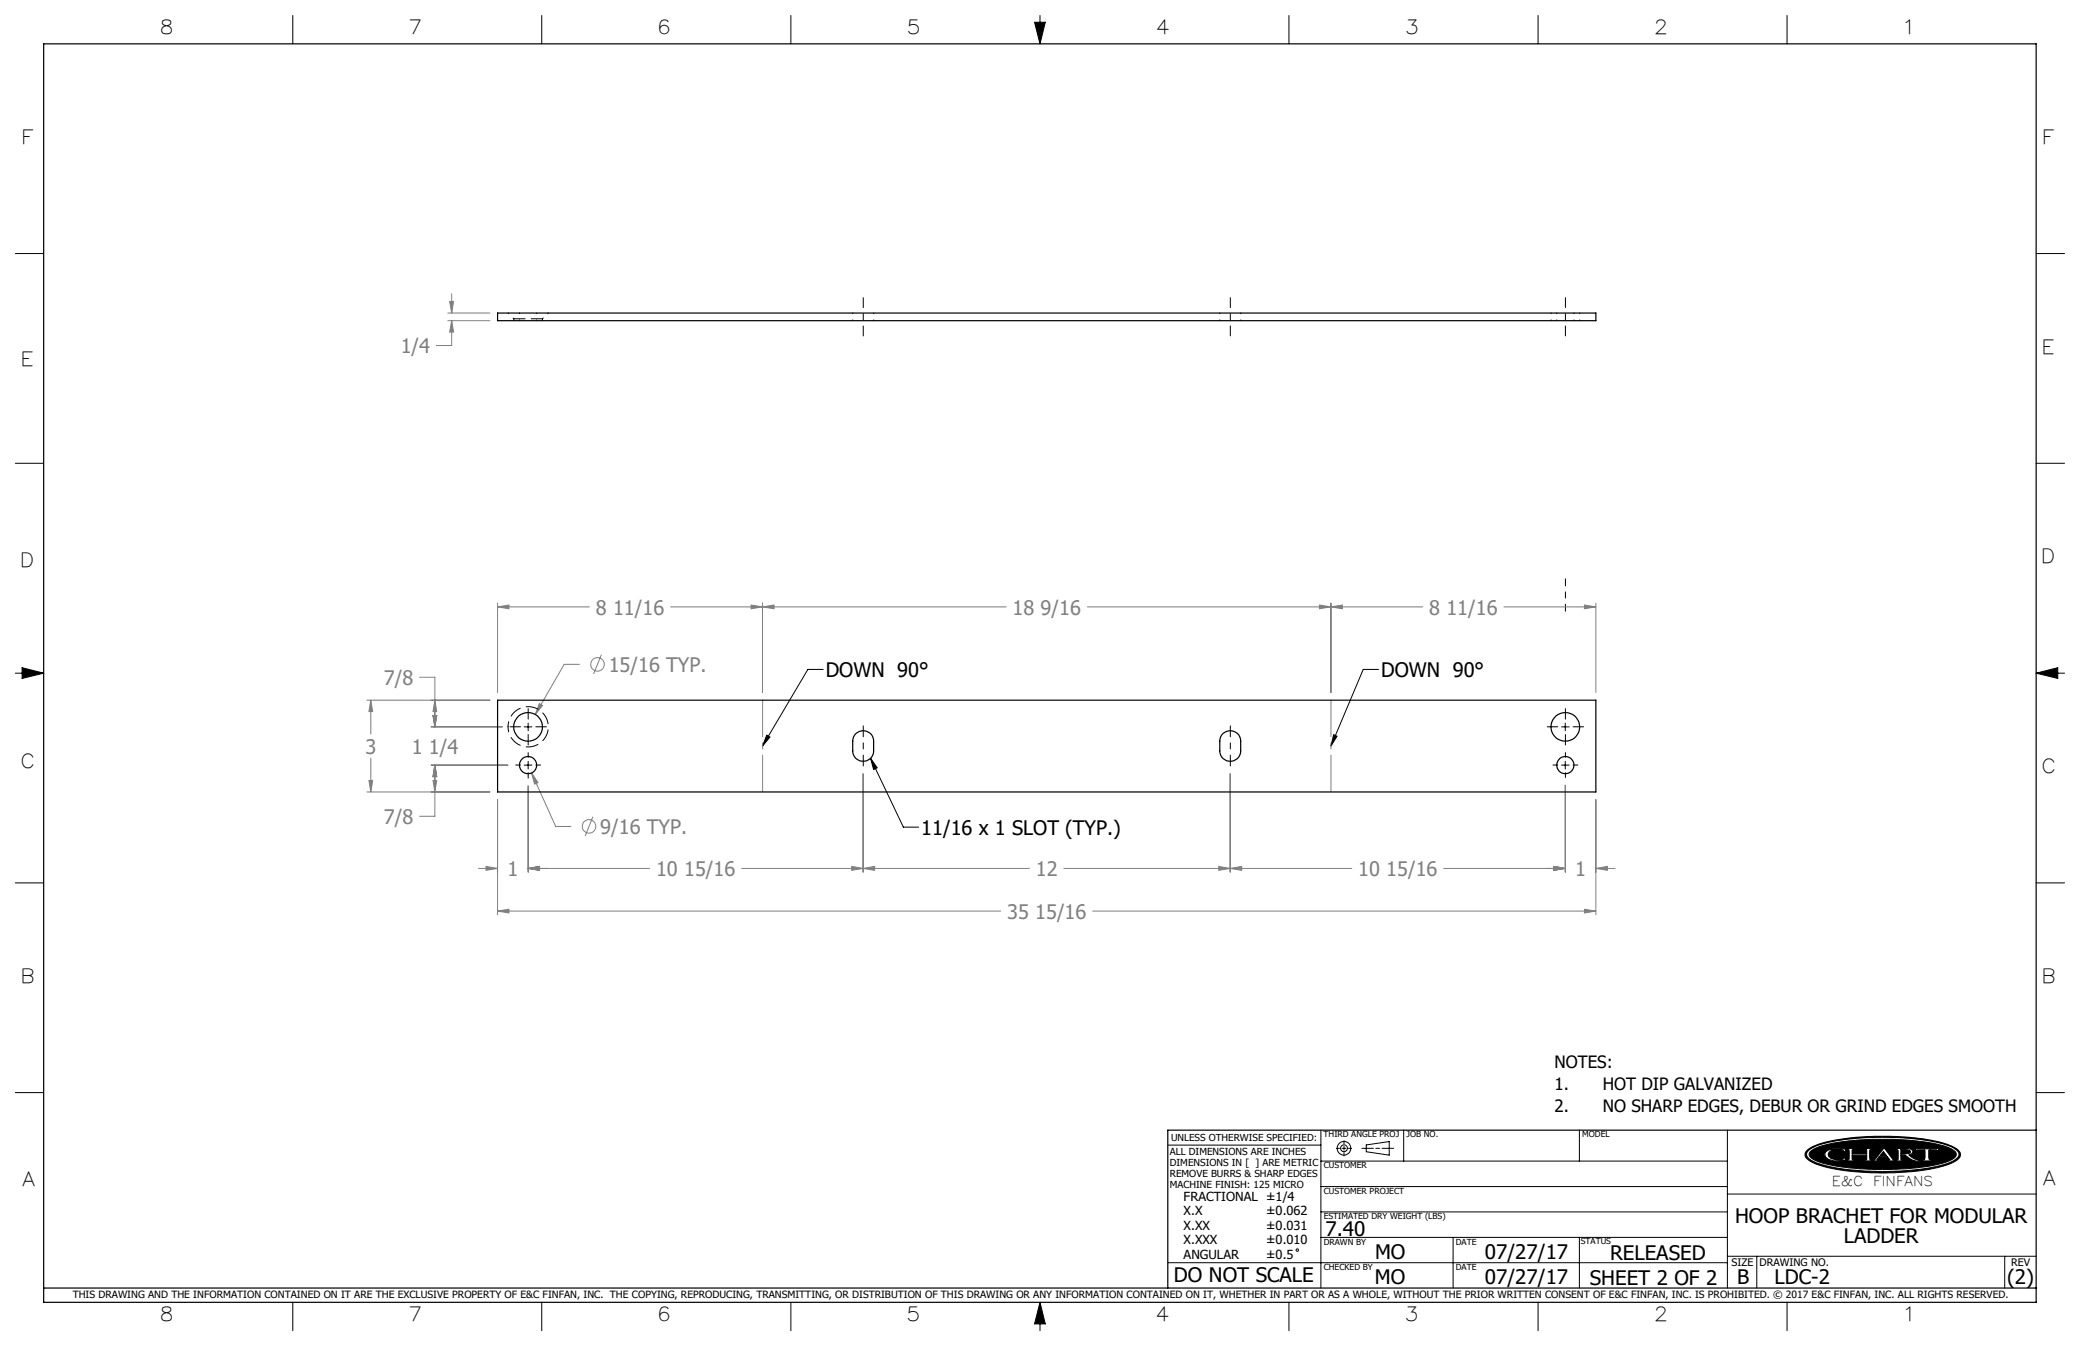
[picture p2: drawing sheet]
<svg xmlns="http://www.w3.org/2000/svg" width="432mm" height="279mm" viewBox="0 0 432 279" stroke-linecap="round" stroke-linejoin="round" font-family="sans-serif">
<g fill="none" stroke="#000" stroke-width=".21">
<path d="M60.8 3.2v5.9M112.5 3.2v5.9M164.2 3.2v5.9M214.8 4.6h2.2l-1.1 4.5zM215.9 3.2v5.9M267.6 3.2v5.9M319.3 3.2v5.9M371 3.2v5.9M3.2 52.6h5.9M422.7 52.6h5.9M3.2 96.2h5.9M422.7 96.2h5.9"/>
<path d="M3.2 139.7h5.9M4.6 138.6l4.5 1.1-4.5 1.1zM170.9 139h-3.2l-9.4 15.9M286.2 139h-3.2l-6.7 15.9M422.7 139.7h5.9M422.7 139.7l4.5-1.1v2.2zM108.8 150.9h1.6M108.8 158.8h1.6M109.6 150.1v1.6M109.6 158v1.6M159.2 152.6l.6 .4-1.5 1.9zM180.7 157.4l6.8 14.3h3.2"/>
<path d="M180.7 157.4l1.4 2-.7 .3zM276.9 152.5l.7 .3-1.3 2.1zM324.2 150.9h1.6M324.2 158.8h1.6M324.9 150.1v1.6M324.9 158v1.6M3.2 183.3h5.9M422.7 183.3h5.9M3.2 226.8h5.9M242.4 237.7h31.8M274.2 234.6v32.8M277.4 238.4h.7"/>
<path d="M278.6 238.4h.8M279 236.8v.7M279 238v.8M279 239.3v.6M279.9 238.4h.7M282.7 238.4h2.4M283.6 237.7l4.8-.7v2.8l-4.8-.7zM285.6 238.4h.8M286.9 238.4h2.4M291.4 234.6v6.4M327.9 234.6v6.4M358.6 234.6v32.8"/>
<path d="M375.3 238.7a16.2 16.2 0 0 1 7.4-2.3 55.4 55.4 0 0 1 21.3 1.1l1.4 .6a1.73 1.73 0 0 1 1.5 2 7.1 7.1 0 0 1-4.3 2.2 56 56 0 0 1-24.6-.3 5 5 0 0 1-3.2-2l-.1-.1a1.17 1.17 0 0 1 .6-1.2zM375.4 238.9a12.8 12.8 0 0 1 6.4-2.2 59.4 59.4 0 0 1 21.7 .8 4.5 4.5 0 0 1 3.1 1.9 1.7 1.7 0 0 1-1.3 1.7 34.9 34.9 0 0 1-12.8 2l-2.2 .1a39.2 39.2 0 0 1-13.6-2l-.7-.3a1.2 1.2 0 0 1-.6-2zM375.8 239a15.4 15.4 0 0 1 7.6-2.1l3.6-.3 3.3-.1a44.5 44.5 0 0 1 14.2 1.7l.8 .4a1.03 1.03 0 0 1 .8 1 1.03 1.03 0 0 1-.8 1 25.5 25.5 0 0 1-9.5 2l-7.7 .1a33.6 33.6 0 0 1-11.3-1.9l-.8-.5a.79 .79 0 0 1-.2-1.3zM379 239.1a5 5 0 0 1 3.5-.6h.7v.2l-.2 .4-.6-.4a3.1 3.1 0 0 0-2.7 .4l-.2 .5 .2 .5a3.1 3.1 0 0 0 2.8 .5l.4-.3h.3l-.2 .5-.7 .1a3.6 3.6 0 0 1-3.3-.8l-.2-.6zM383.5 238.4h1.6v.2l-.6 .1v.8h3v-.8l-.5-.1v-.2h1.5v.2l-.3 .1-.1 .4 .1 1.5v.1l.3 .1v.2h-1.5v-.2h.4l.1-.2v-.8h-3v.8l.6 .2v.2h-1.6v-.2l.3-.1 .1-.1v-1.5v-.4l-.4-.1zM391 239l.6 .9h-1.3zM391 238.4h.3l1.7 2.3 .5 .1v.2h-1.6v-.2l.4-.1-.5-.6h-1.7l-.5 .7h.6v.2h-1.5v-.2l.5-.1zM393.6 238.4h2.3l.9 .2 .3 .4-.2 .5-.7 .2 1.2 .9 1.1 .2v.2a4.2 4.2 0 0 1-2.9-1.1l-1-.1v.9l.6 .1v.2h-1.6v-.2h.3l.2-.2v-1.8l-.5-.2zM394.6 238.6l1.8 .2 .2 .3-.2 .3-1.8 .1zM397.9 238.3l1 .2 3.7-.1-.3 .5h-.2l-.1-.2h-1.6l.1 1.9 .6 .2v.2h-2.2v-.2l.7-.2v-1.8l-1.6-.1-.2 .2h-.3zM402.1 238.9h.1M422.7 226.8h5.9"/>
<path d="M274.2 256.9h84.4M274.2 251.6h84.4M274.2 246.3h84.4M274.2 241h84.4M301.7 256.9v10.5M327.9 256.9v10.5M358.6 247.9h64.1M60.8 270.3v5.9M112.5 270.3v5.9M164.2 270.3v5.9M215.9 270.3v5.9M215.9 270.3l1.1 4.5h-2.2z"/>
<path d="M242.4 262.1h116.2M267.6 270.3v5.9M319.3 270.3v5.9M358.6 260.8h64.1M364.7 260.8v6.6M371 270.3v5.9M416.2 260.8v6.6"/>
<circle cx="279" cy="238.4" r=".71"/>
<circle cx="279" cy="238.4" r="1.41"/>
<circle cx="269.3" cy="259.5" r=".25"/>
</g>
<path d="M9.1 9.1h413.6v261.2h-413.6zM422.7 234.6h-180.3v32.8M9.1 267.4h413.6" fill="none" stroke="#000" stroke-width=".25"/>
<g fill="#000">
<path d="M383.5 238.4v.2h.3l.1 .2v1.8l-.1 .1-.3 .1v.2h1.6v-.2l-.6-.2v-.8h3v.9l-.5 .1v.2h1.5v-.2l-.3-.1-.1-.2v-1.6l.1-.3h.3v-.2h-1.5v.2l.5 .1v.8h-3v-.8l.6-.1v-.2zM391 238.4l-1.8 2.3-.5 .1v.2h1.5v-.2h-.6l.5-.7h1.7l.5 .6-.4 .1v.2h1.6v-.2l-.5-.1-1.7-2.3zM393.6 238.4v.2l.5 .2v1.8l-.2 .2h-.3v.2h1.6v-.2l-.6-.1v-.9l1.1 .1a3.2 3.2 0 0 0 2.8 1.1v-.2a3.4 3.4 0 0 1-2.3-1.1 .68 .68 0 0 0 .8-.2 .68 .68 0 0 0 0-.8l-.7-.3zM397.9 238.3l-.4 .6h.3l.2-.2 1.6 .1v1.8l-.2 .2h-.5v.2h2.2v-.2h-.5l-.2-.3v-1.7l1.6-.1 .1 .2h.2l.3-.5-4 .1zM375.8 239a14 14 0 0 1 6.9-2l6.1-.5h5l4.8 .4a16.3 16.3 0 0 1 7.2 2 .96 .96 0 0 1-.4 1.7 24.9 24.9 0 0 1-10.1 2l-6.5 .1-3.8-.2a21.2 21.2 0 0 1-8.8-2l-.4-.3-.2-.5zM379.1 239a1.04 1.04 0 0 0 .7 1.7 7 7 0 0 0 3.2 .1l.2-.5h-.3l-.5 .4a2.56 2.56 0 0 1-2.8-.8 1.28 1.28 0 0 1 1.4-1.3h.2a1.49 1.49 0 0 1 1.4 .2l.4 .3 .2-.6h-.6a4.7 4.7 0 0 0-3.5 .5zM375.3 238.7a19 19 0 0 1 8.8-2.5l4.1-.3h4.8a33.1 33.1 0 0 1 12.7 2.3l.2 .1a1.36 1.36 0 0 1 .9 2 9.1 9.1 0 0 1-5.1 2.2l-.4 .1a58.1 58.1 0 0 1-23.1-.6 5.6 5.6 0 0 1-3.4-1.9v-.8zM375.3 238.9a1.14 1.14 0 0 0 .6 1.9 24.5 24.5 0 0 0 9.8 2.2l4.1 .2 3.7-.1a33.7 33.7 0 0 0 11.9-2.1l.4-.2a1.19 1.19 0 0 0 .9-1.2 1.19 1.19 0 0 0-.9-1.1 21.6 21.6 0 0 0-8.8-2.1l-5.1-.3-4.7 .1a30.2 30.2 0 0 0-11.1 2.1z" fill-rule="evenodd"/>
<path d="M215.9 270.3l-1.1 4.5h2.2zM214.8 4.6h2.2l-1.1 4.5zM4.6 138.6l4.5 1.1-4.5 1.1zM422.7 139.7l4.5-1.1v2.2zM391 239l-.7 .9h1.3zM394.6 238.6v.9l1.7-.1a.38 .38 0 0 0 .3-.4 .38 .38 0 0 0-.5-.3z" fill-rule="evenodd"/>
</g>
<g fill="none" stroke="#808080" stroke-width=".21">
<path d="M93 66.6h8.7M93 65h8.7M93.3 62.6h.9l-.4 2.4zM93.8 66.6l.4 2.3h-.9zM93.8 66.6v5.1h-3.2M93.8 61v4M103.3 126l2.4-.4v.8zM103.3 125.2v18.6M103.3 126h19.1M120.3 137.9h-3.2l-6 10.4M124.8 135.9l-1.6 4M139.2 126h69.7"/>
<path d="M155.9 125.6l2.4 .4-2.4 .4zM158.3 126l2.4-.4v.8zM158.3 125.2v18.6M225.7 126h69.7M273.9 125.6l2.4 .4-2.4 .4zM276.3 126l2.4-.4v.8zM276.3 125.2v18.6M312.2 126h19.1M328.9 125.6l2.4 .4-2.4 .4zM331.3 125.2v18.6M76.2 145.3h25.5M77 145.3l.4 2.4h-.8z"/>
<path d="M77 145.3v7.1M77 157.4v7M87.1 140.6h3.2v10.3M89.5 150.9h14.8M89.5 158.8h15.9M89.9 148.5h.8l-.4 2.4zM90.3 145.3l.4 2.4h-.8zM90.3 158.8l.4 2.4h-.8zM90.3 158.8v10.6h-3.2M112 146l.6 .4-1.5 1.9zM76.2 164.4h25.5M76.6 162h.8l-.4 2.4z"/>
<path d="M89.9 162h.8l-.4 2.4zM100.9 179.8l2.4 .5-2.4 .4zM103.3 166v23.9M109.6 163.1v17.9M110.3 160.4l1.4 2.1-.7 .3zM110.3 160.4l5.1 11.2h3.1M123.1 169.5l-1.6 4.1M176.8 179.8l2.4 .5-2.4 .4zM179.2 160.6v20.4M253 179.8l2.4 .5-2.4 .4zM255.4 160.6v20.4M322.6 179.8l2.3 .5-2.3 .4z"/>
<path d="M324.9 163v18M331.3 166v23.9M99.3 180.3h4M103.3 189.1l2.4-.4v.8zM103.3 189.1h104.5M109.6 180.3l2.4-.5v.9zM109.6 180.3h25.3M154 180.3h59.7M179.2 180.3l2.4-.5v.9zM220.8 180.3h59.8M226.8 189.1h104.5M255.4 180.3l2.4-.5v.9z"/>
<path d="M299.7 180.3h25.2M328.9 188.7l2.4 .4-2.4 .4zM331.3 180.3l2.4-.5v.9zM331.3 180.3h4"/>
<circle cx="124" cy="137.9" r="1.41"/>
<circle cx="122.3" cy="171.5" r="1.4"/>
</g>
<path d="M325 120.1v6.8" fill="none" stroke="#000" stroke-width=".21" stroke-dasharray="15.2 1.3 1.3 1.3" stroke-dashoffset="13.8"/>
<path d="M179.2 69.7v-7.9M255.4 69.7v-7.9M325 69.7v-7.9" fill="none" stroke="#000" stroke-width=".21" stroke-dasharray="15.2 1.3 1.3 1.3" stroke-dashoffset="13.2"/>
<g fill="none" stroke="#000" stroke-width=".21" stroke-dasharray="15.2 1.3 1.3 1.3">
<path d="M108.1 150.9h-2.2M108.1 158.8h-1M109.6 149.3v-2.2M109.6 152.5v2.1M109.6 157.2v-1M111.2 150.9h2.2M111.2 158.8h1M323.4 150.9h-2.2M323.4 158.8h-1M325 149.3v-2.2M325 152.5v2.1M325 157.2v-1"/>
<path d="M326.6 150.9h2.1M326.6 158.8h1M109.6 160.4v1.1M325 160.4v1"/>
</g>
<path d="M179.2 150.7v8.3M255.4 150.7v8.3" fill="none" stroke="#000" stroke-width=".21" stroke-dasharray="15.2 1.3 1.3 1.3" stroke-dashoffset="13"/>
<path d="M158.3 145.3v19.1M276.3 145.3v19.1" fill="none" stroke="#808080" stroke-width=".21" stroke-dasharray="15.2 1.3 1.3 1.3" stroke-dashoffset="7.6"/>
<path d="M276.9 152.5l.7 .3-1.3 2.1zM159.2 152.6l.6 .4-1.5 1.9zM180.7 157.4l1.4 2-.7 .3z" fill="#000"/>
<path d="M112 146l-.9 2.3 1.5-1.9zM110.3 160.4l.7 2.4 .7-.3zM103.3 189.1l2.4-.4v.8zM328.9 188.7l2.4 .4-2.4 .4zM100.9 179.8l2.4 .5-2.4 .4zM109.6 180.3l2.4-.5v.9zM109.6 180.3l2.4-.5v.9zM176.8 179.8l2.4 .5-2.4 .4zM179.2 180.3l2.4-.5v.9zM253 179.8l2.4 .5-2.4 .4zM103.3 126l2.4-.4v.8zM155.9 125.6l2.4 .4-2.4 .4zM276.3 126l2.4-.4v.8zM328.9 125.6l2.4 .4-2.4 .4zM273.9 125.6l2.4 .4-2.4 .4zM158.3 126l2.4-.4v.8zM255.4 180.3l2.4-.5v.9zM322.6 179.8l2.3 .5-2.3 .4zM322.6 179.8l2.3 .5-2.3 .4zM331.3 180.3l2.4-.5v.9zM89.9 148.5h.8l-.4 2.4zM90.3 145.3l.4 2.4h-.8zM90.3 158.8l.4 2.4h-.8zM89.9 162h.8l-.4 2.4zM77 145.3l.4 2.4h-.8zM76.6 162h.8l-.4 2.4zM89.9 148.5h.8l-.4 2.4zM90.3 158.8l.4 2.4h-.8zM93.8 66.6l.4 2.3h-.9zM93.3 62.6h.9l-.4 2.4z" fill="#808080"/>
<path d="M105.5 150.9a4.2 4.2 0 0 1 6.1-3.8 4.2 4.2 0 0 1 .5 7.2 4.2 4.2 0 0 1-6.6-2.8v-.6" fill="none" stroke="#000" stroke-width=".21" stroke-dasharray="2.5 1.3" stroke-dashoffset="1.5"/>
<g fill="none" stroke="#000" stroke-width=".25">
<path d="M103.3 65h228v1.6h-228zM103.3 145.3h228v19.1h-228zM177.7 152.2a2.19 2.19 0 0 1 2.4-.3 2.19 2.19 0 0 1 1.3 1.9 4.3 4.3 0 0 1-.4 3.3 2.17 2.17 0 0 1-2.5 .8 2.17 2.17 0 0 1-1.5-2 4.5 4.5 0 0 1 .4-3.3zM253.9 152.2a2.19 2.19 0 0 1 2.4-.3 2.19 2.19 0 0 1 1.3 1.9 4.3 4.3 0 0 1-.4 3.3 2.17 2.17 0 0 1-2.5 .8 2.17 2.17 0 0 1-1.5-2 4.5 4.5 0 0 1 .4-3.3z"/>
<circle cx="109.6" cy="158.8" r="1.79"/>
<circle cx="109.6" cy="150.9" r="2.98"/>
<circle cx="325" cy="150.9" r="2.98"/>
<circle cx="325" cy="158.8" r="1.79"/>
</g>
<path d="M106.7 66.2h5.9" fill="none" stroke="#000" stroke-width=".21" stroke-dasharray="2.5 1.3" stroke-dashoffset=".2"/>
<path d="M107.9 65v1.6M111.4 66.6v-1.6M177 66.6v-1.6M181.4 66.6v-1.6M253.2 66.6v-1.6M257.6 66.6v-1.6M322 65v1.6M323.2 65v1.6M326.8 66.6v-1.6M328 66.6v-1.6" fill="none" stroke="#000" stroke-width=".21" stroke-dasharray="2.5 1.3" stroke-dashoffset="2.4"/>
<path d="M105.5 65l1.2 1.2M112.6 66.2l1.2-1.2" fill="none" stroke="#000" stroke-width=".21" stroke-dasharray="2.5 1.3" stroke-dashoffset="2.3"/>
<path d="M106.7 66.2v.4M112.6 66.6v-.4" fill="none" stroke="#000" stroke-width=".21" stroke-dasharray="2.5 1.3"/>
<g font-size="4.2" fill="#808080">
<text x="83.2" y="73.3">1/4</text>
<text x="123.7" y="127.6">8 11/16</text>
<text x="210.2" y="127.6">18 9/16</text>
<text x="296.7" y="127.6">8 11/16</text>
<text x="79.7" y="142.2">7/8</text>
<text x="126.4" y="139.5">15/16 TYP.</text>
<text x="75.9" y="156.5">3</text>
<text x="85.5" y="156.5">1 1/4</text>
<text x="79.7" y="171.1">7/8</text>
<text x="124.6" y="173.2">9/16 TYP.</text>
<text x="105.3" y="181.9">1</text>
<text x="136.2" y="181.9">10 15/16</text>
<text x="215" y="181.9">12</text>
<text x="282" y="181.9">10 15/16</text>
<text x="327" y="181.9">1</text>
<text x="209.1" y="190.7">35 15/16</text>
</g>
<g font-size="4.2">
<text x="171.4" y="140.5">DOWN 90°</text>
<text x="286.7" y="140.5">DOWN 90°</text>
<text x="191.2" y="173.3">11/16 x 1 SLOT (TYP.)</text>
<text x="275.2" y="256.5">7.40</text>
<text x="360.2" y="253.8">HOOP BRACHET FOR MODULAR</text>
<text x="382.8" y="258">LADDER</text>
<text x="285.5" y="261.4">MO</text>
<text x="308.3" y="261.3">07/27/17</text>
<text x="334.3" y="261.6">RELEASED</text>
<text x="243.7" y="266.1">DO NOT SCALE</text>
<text x="285.4" y="266.6">MO</text>
<text x="308.3" y="266.5">07/27/17</text>
<text x="330" y="266.7">SHEET 2 OF 2</text>
<text x="360.6" y="266.5">B</text>
<text x="368.4" y="266.6">LDC-2</text>
<text x="416.7" y="266.5">(2)</text>
</g>
<g font-size="4">
<text x="33.6" y="7.1">8</text>
<text x="85.2" y="7.1">7</text>
<text x="137" y="7.1">6</text>
<text x="188.6" y="7.1">5</text>
<text x="240.3" y="7.1">4</text>
<text x="292.1" y="7.1">3</text>
<text x="343.8" y="7.1">2</text>
<text x="395.7" y="7.1">1</text>
<text x="4.9" y="29.8">F</text>
<text x="424.5" y="29.9">F</text>
<text x="4.8" y="76.1">E</text>
<text x="424.3" y="73.5">E</text>
<text x="4.7" y="117.7">D</text>
<text x="424.2" y="116.9">D</text>
<text x="4.7" y="159.3">C</text>
<text x="424.2" y="160.4">C</text>
<text x="4.8" y="204">B</text>
<text x="424.3" y="204">B</text>
<text x="4.8" y="246.1">A</text>
<text x="424.3" y="246">A</text>
<text x="33.6" y="274.3">8</text>
<text x="85.2" y="274.3">7</text>
<text x="137" y="274.3">6</text>
<text x="188.6" y="274.3">5</text>
<text x="240.3" y="274.3">4</text>
<text x="292.1" y="274.3">3</text>
<text x="343.8" y="274.3">2</text>
<text x="395.8" y="274.3">1</text>
</g>
<g font-size="3.5">
<text x="322.7" y="221.7">NOTES:</text>
<text x="322.7" y="226.2">1.</text>
<text x="332.7" y="226.2">HOT DIP GALVANIZED</text>
<text x="322.7" y="230.8">2.</text>
<text x="332.7" y="230.8">NO SHARP EDGES, DEBUR OR GRIND EDGES SMOOTH</text>
</g>
<g font-size="2.8">
<text x="380.3" y="246.2">E&amp;C</text>
<text x="388.9" y="246.2">FINFANS</text>
</g>
<g font-size="2.6">
<text x="245.7" y="249.3">FRACTIONAL ±1/4</text>
<text x="245.7" y="252.3">X.X</text>
<text x="245.7" y="255.3">X.XX</text>
<text x="262.9" y="252.3">±0.062</text>
<text x="262.9" y="255.3">±0.031</text>
<text x="245.7" y="258.3">X.XXX</text>
<text x="245.7" y="261.2">ANGULAR</text>
<text x="262.9" y="258.3">±0.010</text>
<text x="262.9" y="261.2">±0.5</text>
</g>
<g font-size="2.2">
<text x="359.5" y="262.8">SIZE</text>
<text x="365.3" y="262.7">DRAWING NO.</text>
<text x="417.5" y="262.8">REV</text>
</g>
<text font-size="2.1" x="15.1" y="269.4">THIS DRAWING AND THE INFORMATION CONTAINED ON IT ARE THE EXCLUSIVE PROPERTY OF E&amp;C FINFAN, INC. THE COPYING, REPRODUCING, TRANSMITTING, OR DISTRIBUTION OF THIS DRAWING OR ANY INFORMATION CONTAINED ON IT, WHETHER IN PART OR AS A WHOLE, WITHOUT THE PRIOR WRITTEN CONSENT OF E&amp;C FINFAN, INC. IS PROHIBITED. © 2017 E&amp;C FINFAN, INC. ALL RIGHTS RESERVED.</text>
<g font-size="2">
<text x="242.9" y="239.8">ALL DIMENSIONS ARE INCHES</text>
<text x="243.1" y="236.8">UNLESS OTHERWISE SPECIFIED:</text>
<text x="242.9" y="242.1">DIMENSIONS IN [ ] ARE METRIC</text>
<text x="242.9" y="244.4">REMOVE BURRS &amp; SHARP EDGES</text>
<text x="242.9" y="246.7">MACHINE FINISH: 125 MICRO</text>
</g>
<g font-size="1.7">
<text x="274.8" y="236.1">THIRD ANGLE PROJ</text>
<text x="292" y="236.1">JOB NO.</text>
<text x="328.5" y="236.1">MODEL</text>
<text x="274.8" y="242.5">CUSTOMER</text>
<text x="274.8" y="247.8">CUSTOMER PROJECT</text>
<text x="274.8" y="253.1">ESTIMATED DRY WEIGHT (LBS)</text>
<text x="274.8" y="258.4">DRAWN BY</text>
<text x="274.8" y="263.6">CHECKED BY</text>
<text x="302.2" y="263.6">DATE</text>
<text x="302.2" y="258.4">DATE</text>
<text x="328.2" y="258.3">STATUS</text>
</g>
</svg>
